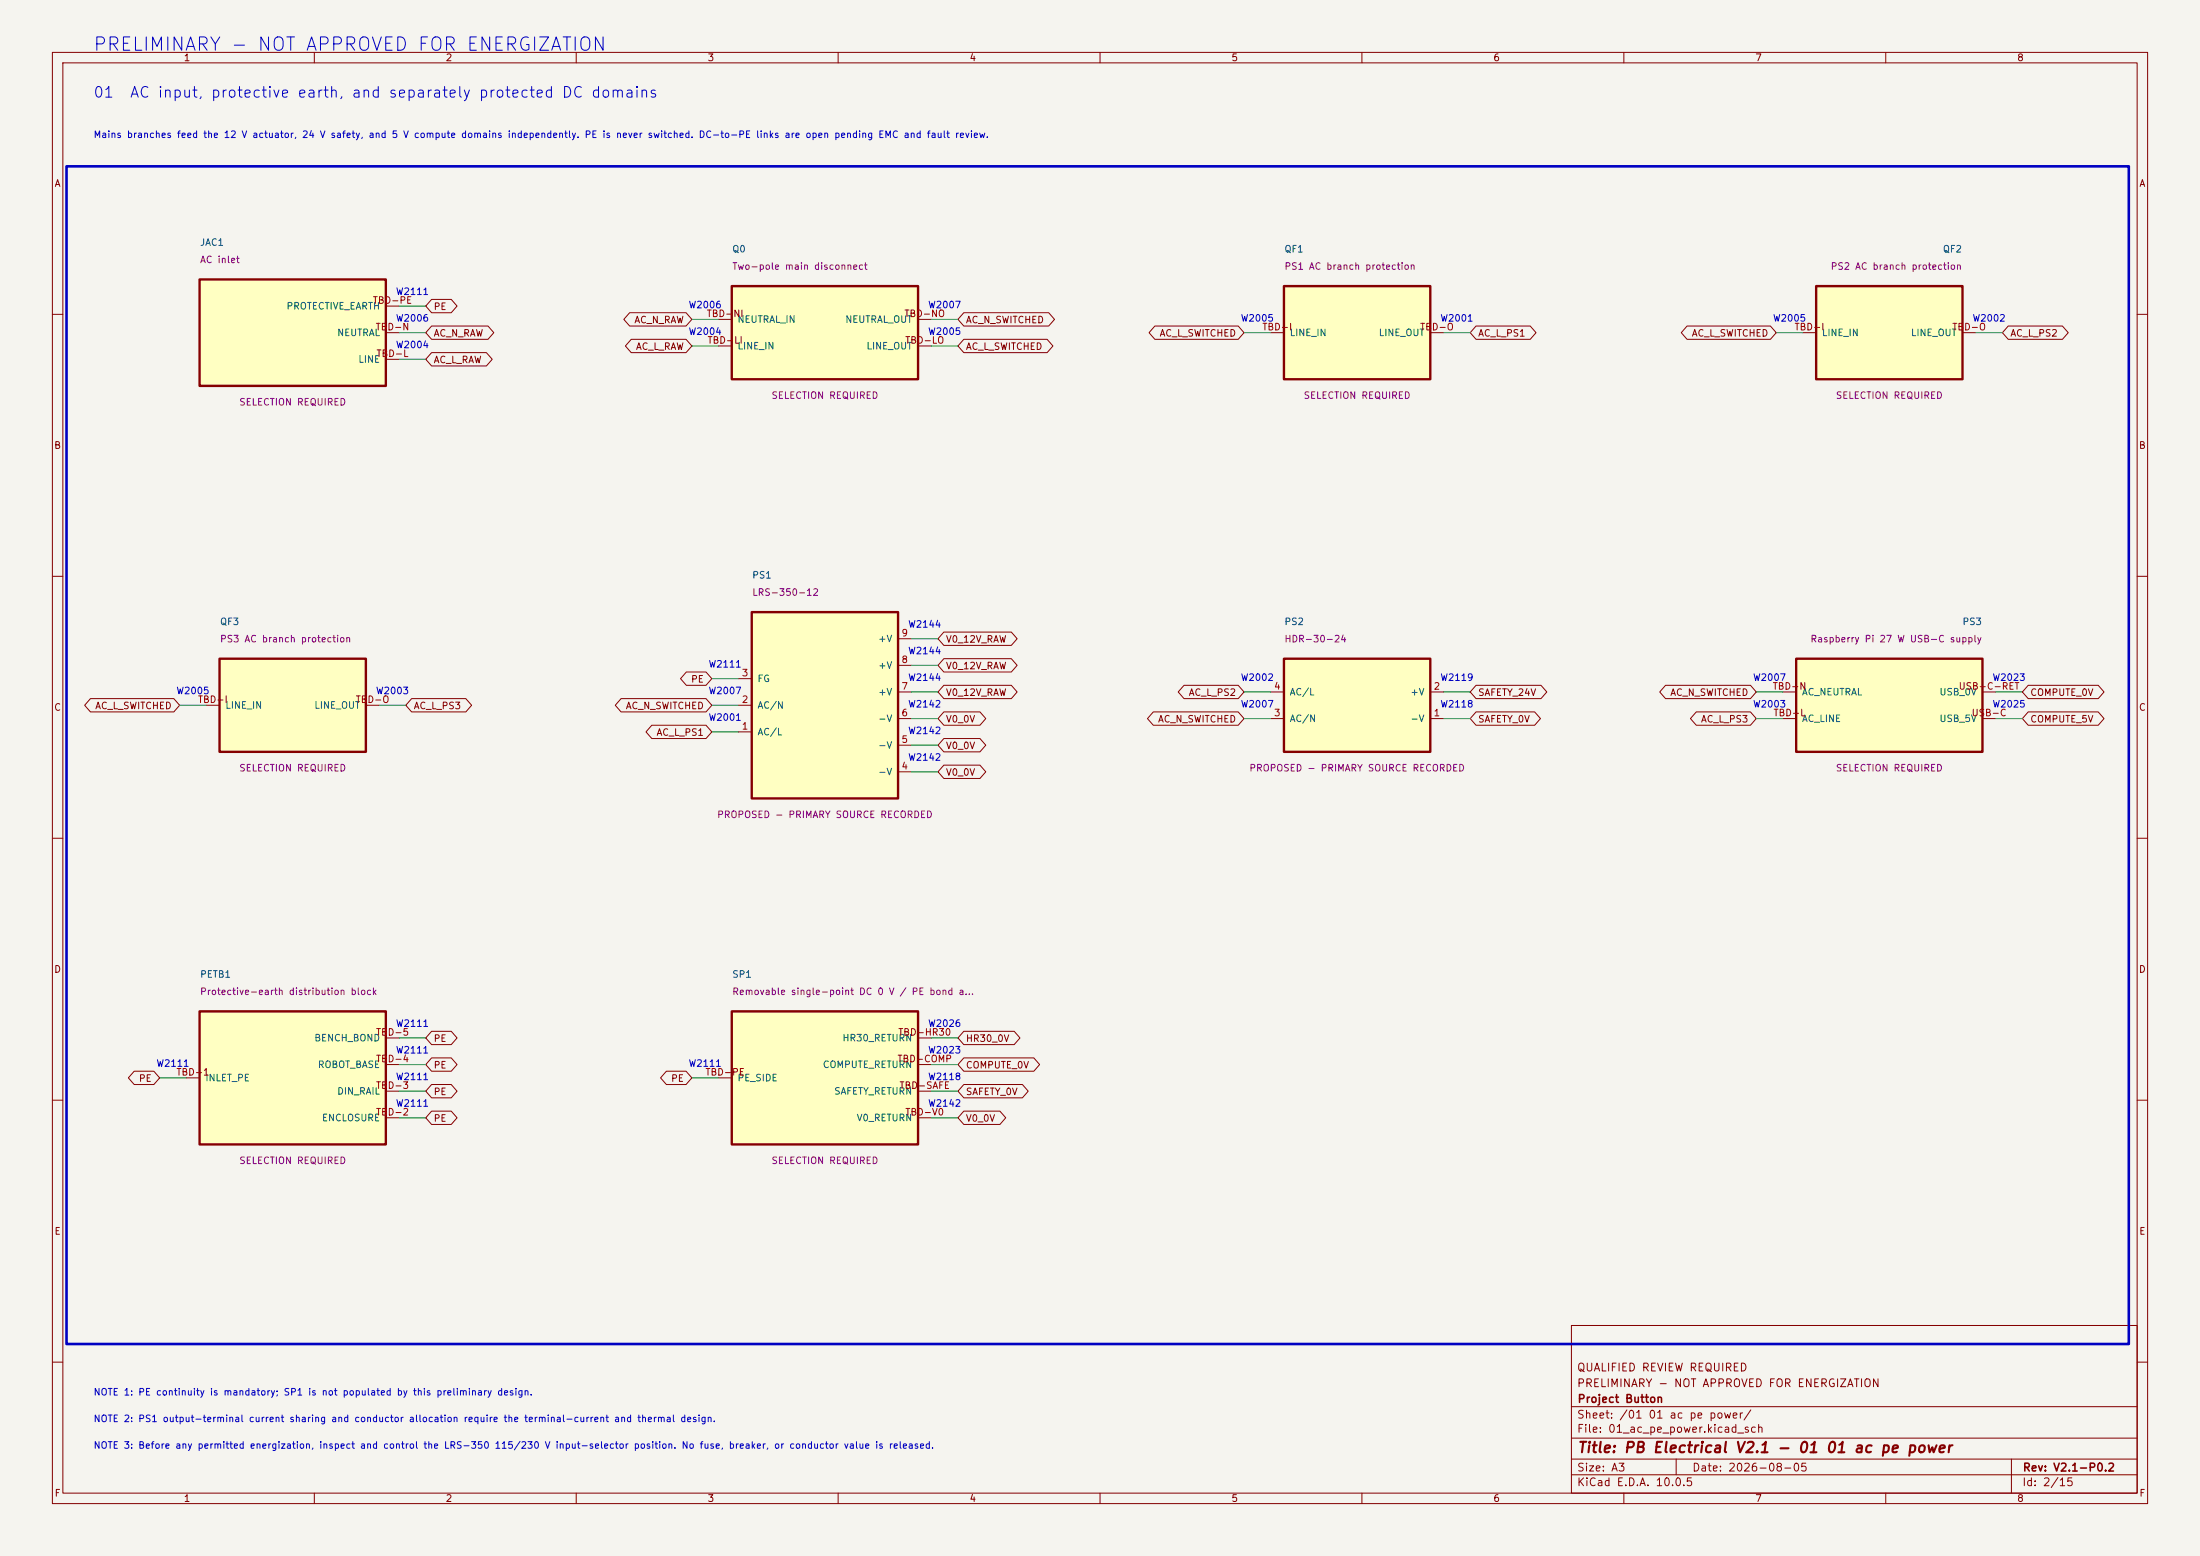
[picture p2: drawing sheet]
<svg xmlns="http://www.w3.org/2000/svg" width="420mm" height="297mm" viewBox="0 0 420 297" stroke-linecap="round" stroke-linejoin="round" font-family="sans-serif">
<path d="M0 0h420v297h-420z" fill="#f5f4ef" stroke="#f5f4ef" stroke-width=".19"/>
<g fill="none" stroke="#840000" stroke-width=".19">
<path d="M10 10h400v277h-400zM12 12h396v273h-396zM60 10v2M110 10v2M160 10v2M210 10v2M260 10v2M310 10v2M360 10v2M10 60h2M408 60h2M10 110h2"/>
<path d="M408 110h2M10 160h2M408 160h2M10 210h2M408 210h2M300 253h108v32h-108zM10 260h2M300 278.5h108M300 274.5h108M300 268.5h108M320 278.5v3M384 278.5v6.5"/>
<path d="M408 260h2M60 285v2M110 285v2M160 285v2M210 285v2M260 285v2M300 281.5h108M310 285v2M360 285v2"/>
</g>
<path d="M139.7 54.6h35.6v17.8h-35.6z" fill="#ffffc2"/>
<path d="M139.7 54.6h35.6v17.8h-35.6z" fill="none" stroke="#840000" stroke-width=".45"/>
<path d="M137.2 66h2.5M137.2 61h2.5M175.3 66h2.5M175.3 61h2.5" fill="none" stroke="#840000" stroke-width=".19"/>
<path d="M38.1 53.3h35.6v20.4h-35.6z" fill="#ffffc2"/>
<path d="M38.1 53.3h35.6v20.4h-35.6z" fill="none" stroke="#840000" stroke-width=".45"/>
<path d="M73.7 58.4h2.5M73.7 68.6h2.5M73.7 63.5h2.5" fill="none" stroke="#840000" stroke-width=".19"/>
<path d="M143.5 116.8h27.9v35.6h-27.9z" fill="#ffffc2"/>
<path d="M143.5 116.8h27.9v35.6h-27.9z" fill="none" stroke="#840000" stroke-width=".45"/>
<path d="M141 139.7h2.5M141 134.6h2.5M141 129.5h2.5M171.4 137.2h2.6M171.4 132.1h2.6M171.4 127h2.6M171.4 121.9h2.6M171.4 147.3h2.6M171.4 142.2h2.6" fill="none" stroke="#840000" stroke-width=".19"/>
<path d="M38.1 193h35.6v25.4h-35.6z" fill="#ffffc2"/>
<path d="M38.1 193h35.6v25.4h-35.6z" fill="none" stroke="#840000" stroke-width=".45"/>
<path d="M73.7 198.1h2.5M35.6 205.7h2.5M73.7 213.4h2.5M73.7 208.3h2.5M73.7 203.2h2.5" fill="none" stroke="#840000" stroke-width=".19"/>
<path d="M41.9 125.7h27.9v17.8h-27.9z" fill="#ffffc2"/>
<path d="M41.9 125.7h27.9v17.8h-27.9z" fill="none" stroke="#840000" stroke-width=".45"/>
<path d="M39.4 134.6h2.5M69.8 134.6h2.6" fill="none" stroke="#840000" stroke-width=".19"/>
<path d="M139.7 193h35.6v25.4h-35.6z" fill="#ffffc2"/>
<path d="M139.7 193h35.6v25.4h-35.6z" fill="none" stroke="#840000" stroke-width=".45"/>
<path d="M175.3 198.1h2.5M137.2 205.7h2.5M175.3 203.2h2.5M175.3 208.3h2.5M175.3 213.4h2.5" fill="none" stroke="#840000" stroke-width=".19"/>
<path d="M245.1 125.7h27.9v17.8h-27.9z" fill="#ffffc2"/>
<path d="M245.1 125.7h27.9v17.8h-27.9z" fill="none" stroke="#840000" stroke-width=".45"/>
<path d="M242.6 137.2h2.5M242.6 132.1h2.5M273 137.2h2.6M273 132.1h2.6" fill="none" stroke="#840000" stroke-width=".19"/>
<path d="M245.1 54.6h27.9v17.8h-27.9z" fill="#ffffc2"/>
<path d="M245.1 54.6h27.9v17.8h-27.9z" fill="none" stroke="#840000" stroke-width=".45"/>
<path d="M242.6 63.5h2.5M273 63.5h2.6" fill="none" stroke="#840000" stroke-width=".19"/>
<path d="M346.7 54.6h27.9v17.8h-27.9z" fill="#ffffc2"/>
<path d="M346.7 54.6h27.9v17.8h-27.9z" fill="none" stroke="#840000" stroke-width=".45"/>
<path d="M344.2 63.5h2.5M374.6 63.5h2.6" fill="none" stroke="#840000" stroke-width=".19"/>
<path d="M342.9 125.7h35.6v17.8h-35.6z" fill="#ffffc2"/>
<path d="M342.9 125.7h35.6v17.8h-35.6z" fill="none" stroke="#840000" stroke-width=".45"/>
<g fill="none" stroke="#840000" stroke-width=".19">
<path d="M82.4 57.1h3.7l1.2 1.3-1.2 1.3h-3.7l-1.1-1.3zM120.2 59.7h10.8l1.1 1.3-1.1 1.2h-10.8l-1.1-1.2zM184 59.7h16.2l1.1 1.3-1.1 1.2h-16.2l-1.1-1.2zM82.4 67.3h10.5l1.1 1.3-1.1 1.3h-10.5l-1.1-1.3zM82.4 62.2h10.8l1.1 1.3-1.1 1.3h-10.8l-1.1-1.3zM120.5 64.8h10.5l1.1 1.2-1.1 1.3h-10.5l-1.1-1.3zM184 64.8h15.9l1.1 1.2-1.1 1.3h-15.9l-1.1-1.3zM220.5 62.2h15.9l1.1 1.3-1.1 1.3h-15.9l-1.1-1.3zM281.8 62.2h10.3l1.1 1.3-1.1 1.3h-10.3l-1.1-1.3zM322.1 62.2h15.9l1.1 1.3-1.1 1.3h-15.9l-1.1-1.3zM383.4 62.2h10.3l1.1 1.3-1.1 1.3h-10.3l-1.1-1.3zM17.3 133.3h15.9l1.1 1.3-1.1 1.3h-15.9l-1.1-1.3z"/>
<path d="M78.6 133.3h10.3l1.1 1.3-1.1 1.3h-10.3l-1.1-1.3zM118.6 133.3h16.2l1.1 1.3-1.1 1.3h-16.2l-1.1-1.3zM124.4 138.4h10.4l1.1 1.3-1.1 1.3h-10.4l-1.1-1.3zM131 128.3h3.8l1.1 1.2-1.1 1.3h-3.8l-1.1-1.3zM180.2 130.8h12.9l1.1 1.3-1.1 1.3h-12.9l-1.1-1.3zM180.2 120.6h12.9l1.1 1.3-1.1 1.3h-12.9l-1.1-1.3zM180.2 125.7h12.9l1.1 1.3-1.1 1.3h-12.9l-1.1-1.3zM180.2 135.9h6.9l1.1 1.3-1.1 1.2h-6.9l-1.1-1.2zM220.2 135.9h16.2l1.1 1.3-1.1 1.2h-16.2l-1.1-1.2zM226 130.8h10.4l1.1 1.3-1.1 1.3h-10.4l-1.1-1.3zM281.8 135.9h11.2l1.1 1.3-1.1 1.2h-11.2l-1.1-1.2zM281.8 130.8h12.4l1.1 1.3-1.1 1.3h-12.4l-1.1-1.3z"/>
<path d="M318 130.8h16.2l1.1 1.3-1.1 1.3h-16.2l-1.2-1.3zM323.8 135.9h10.4l1.1 1.3-1.1 1.2h-10.4l-1.1-1.2zM340.4 137.2h2.5M340.4 132.1h2.5M378.5 137.2h2.5M378.5 132.1h2.5M387.2 135.9h13.4l1.1 1.3-1.1 1.2h-13.4l-1.1-1.2zM387.2 130.8h13.4l1.1 1.3-1.1 1.3h-13.4l-1.1-1.3zM180.2 146h6.9l1.1 1.3-1.1 1.3h-6.9l-1.1-1.3zM180.2 141h6.9l1.1 1.2-1.1 1.3h-6.9l-1.1-1.3zM82.4 196.8h3.7l1.2 1.3-1.2 1.3h-3.7l-1.1-1.3zM184 196.8h9.6l1.1 1.3-1.1 1.3h-9.6l-1.1-1.3z"/>
<path d="M25.6 204.5h3.8l1.1 1.2-1.1 1.3h-3.8l-1.1-1.3zM82.4 212.1h3.7l1.2 1.3-1.2 1.2h-3.7l-1.1-1.2zM82.4 207h3.7l1.2 1.3-1.2 1.3h-3.7l-1.1-1.3zM82.4 201.9h3.7l1.2 1.3-1.2 1.3h-3.7l-1.1-1.3zM127.2 204.5h3.8l1.1 1.2-1.1 1.3h-3.8l-1.1-1.3zM184 201.9h13.4l1.1 1.3-1.1 1.3h-13.4l-1.1-1.3zM184 212.1h6.9l1.1 1.3-1.1 1.2h-6.9l-1.1-1.2zM184 207h11.2l1.1 1.3-1.1 1.3h-11.2l-1.1-1.3z"/>
</g>
<g fill="none" stroke="#009600" stroke-width=".19">
<path d="M76.2 58.4h5.1M76.2 63.5h5.1M76.2 68.6h5.1M132.1 66h5.1M132.1 61h5.1M177.8 66h5.1M177.8 61h5.1M237.5 63.5h5.1M275.6 63.5h5.1M339.1 63.5h5.1M377.2 63.5h5.1M34.3 134.6h5.1"/>
<path d="M72.4 134.6h5.1M135.9 134.6h5.1M135.9 129.5h5.1M135.9 139.7h5.1M174 132.1h5.1M174 127h5.1M174 137.2h5.1M174 121.9h5.1M237.5 132.1h5.1M237.5 137.2h5.1M275.6 132.1h5.1M275.6 137.2h5.1"/>
<path d="M335.3 132.1h5.1M335.3 137.2h5.1M381 132.1h5.1M381 137.2h5.1M174 147.3h5.1M174 142.2h5.1M76.2 198.1h5.1M177.8 198.1h5.1M30.5 205.7h5.1M76.2 213.4h5.1M76.2 203.2h5.1M76.2 208.3h5.1"/>
<path d="M132.1 205.7h5.1M177.8 213.4h5.1M177.8 203.2h5.1M177.8 208.3h5.1"/>
</g>
<path d="M12.7 31.8h393.7v224.7h-393.7z" fill="none" stroke="#0000c2" stroke-width=".5"/>
<text font-size="2.5" fill="#0000c2" x="17.6" y="10.4">PRELIMINARY - NOT APPROVED FOR ENERGIZATION</text>
<g font-size="2" fill="#0000c2">
<text x="17.7" y="19.2">01</text>
<text x="24.6" y="19.2">AC input, protective earth, and separately protected DC domains</text>
</g>
<text font-size="2" fill="#840000" x="301" y="277.8">Title: PB Electrical V2.1 - 01 01 ac pe power</text>
<g font-size="1.5" fill="#840000">
<text x="300.9" y="262.1">QUALIFIED REVIEW REQUIRED</text>
<text x="300.9" y="265.1">PRELIMINARY - NOT APPROVED FOR ENERGIZATION</text>
<text x="301" y="268.1">Project Button</text>
<text x="300.9" y="273.8">File: 01_ac_pe_power.kicad_sch</text>
<text x="300.9" y="271.1">Sheet: /01 01 ac pe power/</text>
<text x="300.9" y="281.2">Size: A3</text>
<text x="322.9" y="281.2">Date: 2026-08-05</text>
<text x="386" y="281.2">Rev: V2.1-P0.2</text>
<text x="300.9" y="284">KiCad E.D.A. 10.0.5</text>
<text x="385.9" y="284">Id: 2/15</text>
</g>
<g font-size="1.3" fill="#840000">
<text x="35" y="12">1</text>
<text x="85" y="12">2</text>
<text x="135" y="12">3</text>
<text x="185" y="12">4</text>
<text x="235" y="12">5</text>
<text x="285" y="12">6</text>
<text x="335" y="12">7</text>
<text x="385" y="12">8</text>
<text x="10.3" y="36">A</text>
<text x="408.3" y="36">A</text>
<text x="82.7" y="59.5">PE</text>
<text x="82.7" y="64.6">AC_N_RAW</text>
<text x="121" y="62">AC_N_RAW</text>
<text x="184.3" y="62">AC_N_SWITCHED</text>
<text x="221.3" y="64.6">AC_L_SWITCHED</text>
<text x="282.1" y="64.6">AC_L_PS1</text>
<text x="322.9" y="64.6">AC_L_SWITCHED</text>
<text x="383.7" y="64.6">AC_L_PS2</text>
<text x="82.7" y="69.6">AC_L_RAW</text>
<text x="121.3" y="67.1">AC_L_RAW</text>
<text x="184.3" y="67.1">AC_L_SWITCHED</text>
<text x="10.2" y="86">B</text>
<text x="408.2" y="86">B</text>
<text x="180.5" y="123">V0_12V_RAW</text>
<text x="131.8" y="130.6">PE</text>
<text x="180.5" y="128.1">V0_12V_RAW</text>
<text x="10.2" y="136">C</text>
<text x="18.1" y="135.7">AC_L_SWITCHED</text>
<text x="78.9" y="135.7">AC_L_PS3</text>
<text x="119.4" y="135.7">AC_N_SWITCHED</text>
<text x="180.5" y="133.1">V0_12V_RAW</text>
<text x="226.8" y="133.1">AC_L_PS2</text>
<text x="282.1" y="133.1">SAFETY_24V</text>
<text x="318.7" y="133.1">AC_N_SWITCHED</text>
<text x="387.5" y="133.1">COMPUTE_0V</text>
<text x="408.2" y="136">C</text>
<text x="125.2" y="140.8">AC_L_PS1</text>
<text x="180.5" y="143.3">V0_0V</text>
<text x="180.5" y="138.2">V0_0V</text>
<text x="221" y="138.2">AC_N_SWITCHED</text>
<text x="282.1" y="138.2">SAFETY_0V</text>
<text x="324.6" y="138.2">AC_L_PS3</text>
<text x="387.5" y="138.2">COMPUTE_5V</text>
<text x="180.5" y="148.4">V0_0V</text>
<text x="10.2" y="186">D</text>
<text x="408.2" y="186">D</text>
<text x="82.7" y="199.2">PE</text>
<text x="184.3" y="199.2">HR30_0V</text>
<text x="26.4" y="206.8">PE</text>
<text x="82.7" y="209.3">PE</text>
<text x="82.7" y="204.3">PE</text>
<text x="128" y="206.8">PE</text>
<text x="184.3" y="204.3">COMPUTE_0V</text>
<text x="184.3" y="209.3">SAFETY_0V</text>
<text x="82.7" y="214.4">PE</text>
<text x="184.3" y="214.4">V0_0V</text>
<text x="10.3" y="236">E</text>
<text x="408.3" y="236">E</text>
<text x="10.3" y="286">F</text>
<text x="35" y="287">1</text>
<text x="85" y="287">2</text>
<text x="135" y="287">3</text>
<text x="185" y="287">4</text>
<text x="235" y="287">5</text>
<text x="285" y="287">6</text>
<text x="335" y="287">7</text>
<text x="385" y="287">8</text>
<text x="408.3" y="286">F</text>
</g>
<g font-size="1.3" fill="#0000c2">
<text x="17.8" y="26.6">Mains branches feed the 12 V actuator, 24 V safety, and 5 V compute domains independently. PE is never switched. DC-to-PE links are open pending EMC and fault review.</text>
<text x="75.5" y="56.6">W2111</text>
<text x="131.3" y="59.2">W2006</text>
<text x="177.1" y="59.2">W2007</text>
<text x="75.5" y="61.7">W2006</text>
<text x="131.3" y="64.2">W2004</text>
<text x="177.1" y="64.2">W2005</text>
<text x="236.8" y="61.7">W2005</text>
<text x="274.9" y="61.7">W2001</text>
<text x="338.4" y="61.7">W2005</text>
<text x="376.5" y="61.7">W2002</text>
<text x="75.5" y="66.8">W2004</text>
<text x="173.3" y="120.1">W2144</text>
<text x="173.3" y="125.2">W2144</text>
<text x="135.2" y="127.7">W2111</text>
<text x="173.3" y="130.3">W2144</text>
<text x="236.8" y="130.3">W2002</text>
<text x="274.9" y="130.3">W2119</text>
<text x="334.5" y="130.3">W2007</text>
<text x="380.3" y="130.3">W2023</text>
<text x="33.6" y="132.8">W2005</text>
<text x="71.7" y="132.8">W2003</text>
<text x="135.2" y="132.8">W2007</text>
<text x="135.2" y="137.9">W2001</text>
<text x="173.3" y="135.4">W2142</text>
<text x="236.8" y="135.4">W2007</text>
<text x="274.9" y="135.4">W2118</text>
<text x="334.5" y="135.4">W2003</text>
<text x="380.3" y="135.4">W2025</text>
<text x="173.3" y="140.4">W2142</text>
<text x="173.3" y="145.5">W2142</text>
<text x="75.5" y="196.3">W2111</text>
<text x="177.1" y="196.3">W2026</text>
<text x="29.7" y="203.9">W2111</text>
<text x="75.5" y="201.4">W2111</text>
<text x="131.3" y="203.9">W2111</text>
<text x="177.1" y="201.4">W2023</text>
<text x="75.5" y="206.5">W2111</text>
<text x="177.1" y="206.5">W2118</text>
<text x="75.5" y="211.6">W2111</text>
<text x="177.1" y="211.6">W2142</text>
<text x="17.8" y="266.7">NOTE 1: PE continuity is mandatory; SP1 is not populated by this preliminary design.</text>
<text x="17.8" y="271.8">NOTE 2: PS1 output-terminal current sharing and conductor allocation require the terminal-current and thermal design.</text>
<text x="17.8" y="276.8">NOTE 3: Before any permitted energization, inspect and control the LRS-350 115/230 V input-selector position. No fuse, breaker, or conductor value is released.</text>
</g>
<g font-size="1.3" fill="#006464">
<text x="38.1" y="47.2">JAC1</text>
<text x="139.7" y="48.5">Q0</text>
<text x="245.1" y="48.5">QF1</text>
<text x="370.8" y="48.5">QF2</text>
<text x="54.6" y="59.4">PROTECTIVE_EARTH</text>
<text x="64.3" y="64.5">NEUTRAL</text>
<text x="140.7" y="61.9">NEUTRAL_IN</text>
<text x="161.3" y="61.9">NEUTRAL_OUT</text>
<text x="246.1" y="64.5">LINE_IN</text>
<text x="263.1" y="64.5">LINE_OUT</text>
<text x="347.7" y="64.5">LINE_IN</text>
<text x="364.7" y="64.5">LINE_OUT</text>
<text x="68.3" y="69.5">LINE</text>
<text x="140.7" y="67">LINE_IN</text>
<text x="165.3" y="67">LINE_OUT</text>
<text x="143.5" y="110.7">PS1</text>
<text x="41.9" y="119.6">QF3</text>
<text x="245.1" y="119.6">PS2</text>
<text x="374.5" y="119.6">PS3</text>
<text x="167.5" y="122.9">+V</text>
<text x="144.5" y="130.5">FG</text>
<text x="167.5" y="128">+V</text>
<text x="42.9" y="135.6">LINE_IN</text>
<text x="59.9" y="135.6">LINE_OUT</text>
<text x="144.5" y="135.6">AC/N</text>
<text x="167.5" y="133">+V</text>
<text x="246.1" y="133">AC/L</text>
<text x="269.1" y="133">+V</text>
<text x="343.9" y="133">AC_NEUTRAL</text>
<text x="370.1" y="133">USB_0V</text>
<text x="144.5" y="140.7">AC/L</text>
<text x="167.5" y="143.2">-V</text>
<text x="167.5" y="138.1">-V</text>
<text x="246.1" y="138.1">AC/N</text>
<text x="269.1" y="138.1">-V</text>
<text x="343.9" y="138.1">AC_LINE</text>
<text x="370.1" y="138.1">USB_5V</text>
<text x="167.5" y="148.3">-V</text>
<text x="38.1" y="186.9">PETB1</text>
<text x="139.7" y="186.9">SP1</text>
<text x="59.9" y="199.1">BENCH_BOND</text>
<text x="160.7" y="199.1">HR30_RETURN</text>
<text x="39.1" y="206.7">INLET_PE</text>
<text x="60.6" y="204.2">ROBOT_BASE</text>
<text x="64.3" y="209.2">DIN_RAIL</text>
<text x="140.7" y="206.7">PE_SIDE</text>
<text x="157" y="204.2">COMPUTE_RETURN</text>
<text x="159.1" y="209.2">SAFETY_RETURN</text>
<text x="61.3" y="214.3">ENCLOSURE</text>
<text x="163.4" y="214.3">V0_RETURN</text>
</g>
<g font-size="1.3" fill="#840084">
<text x="38.1" y="50.5">AC inlet</text>
<text x="139.7" y="51.8">Two-pole main disconnect</text>
<text x="245.1" y="51.8">PS1 AC branch protection</text>
<text x="349.4" y="51.8">PS2 AC branch protection</text>
<text x="45.6" y="77.7">SELECTION REQUIRED</text>
<text x="147.2" y="76.4">SELECTION REQUIRED</text>
<text x="248.8" y="76.4">SELECTION REQUIRED</text>
<text x="350.4" y="76.4">SELECTION REQUIRED</text>
<text x="143.5" y="114">LRS-350-12</text>
<text x="41.9" y="122.9">PS3 AC branch protection</text>
<text x="245.1" y="122.9">HDR-30-24</text>
<text x="345.5" y="122.9">Raspberry Pi 27 W USB-C supply</text>
<text x="45.6" y="147.6">SELECTION REQUIRED</text>
<text x="238.4" y="147.6">PROPOSED - PRIMARY SOURCE RECORDED</text>
<text x="350.4" y="147.6">SELECTION REQUIRED</text>
<text x="136.8" y="156.4">PROPOSED - PRIMARY SOURCE RECORDED</text>
<text x="38.1" y="190.2">Protective-earth distribution block</text>
<text x="139.7" y="190.2">Removable single-point DC 0 V / PE bond a...</text>
<text x="45.6" y="222.5">SELECTION REQUIRED</text>
<text x="147.2" y="222.5">SELECTION REQUIRED</text>
</g>
<g font-size="1.3" fill="#a90000">
<text x="71.1" y="58.3">TBD-PE</text>
<text x="71.6" y="63.4">TBD-N</text>
<text x="134.8" y="60.8">TBD-NI</text>
<text x="134.9" y="65.9">TBD-LI</text>
<text x="172.5" y="60.8">TBD-NO</text>
<text x="172.7" y="65.9">TBD-LO</text>
<text x="240.9" y="63.4">TBD-I</text>
<text x="271" y="63.4">TBD-O</text>
<text x="342.5" y="63.4">TBD-I</text>
<text x="372.6" y="63.4">TBD-O</text>
<text x="71.7" y="68.4">TBD-L</text>
<text x="172" y="121.8">9</text>
<text x="141.5" y="129.4">3</text>
<text x="172" y="131.9">7</text>
<text x="172" y="126.9">8</text>
<text x="243.1" y="131.9">4</text>
<text x="273.6" y="131.9">2</text>
<text x="338.3" y="131.9">TBD-N</text>
<text x="373.8" y="131.9">USB-C-RET</text>
<text x="37.7" y="134.5">TBD-I</text>
<text x="67.8" y="134.5">TBD-O</text>
<text x="141.5" y="134.5">2</text>
<text x="172" y="137">6</text>
<text x="243.1" y="137">3</text>
<text x="273.6" y="137">1</text>
<text x="338.4" y="137">TBD-L</text>
<text x="376.3" y="137">USB-C</text>
<text x="141.5" y="139.6">1</text>
<text x="172" y="142.1">5</text>
<text x="172" y="147.2">4</text>
<text x="71.7" y="198">TBD-5</text>
<text x="171.4" y="198">TBD-HR30</text>
<text x="71.7" y="203.1">TBD-4</text>
<text x="171.2" y="203.1">TBD-COMP</text>
<text x="33.6" y="205.6">TBD-1</text>
<text x="71.7" y="208.1">TBD-3</text>
<text x="134.6" y="205.6">TBD-PE</text>
<text x="171.6" y="208.1">TBD-SAFE</text>
<text x="71.7" y="213.2">TBD-2</text>
<text x="172.7" y="213.2">TBD-V0</text>
</g>
</svg>
